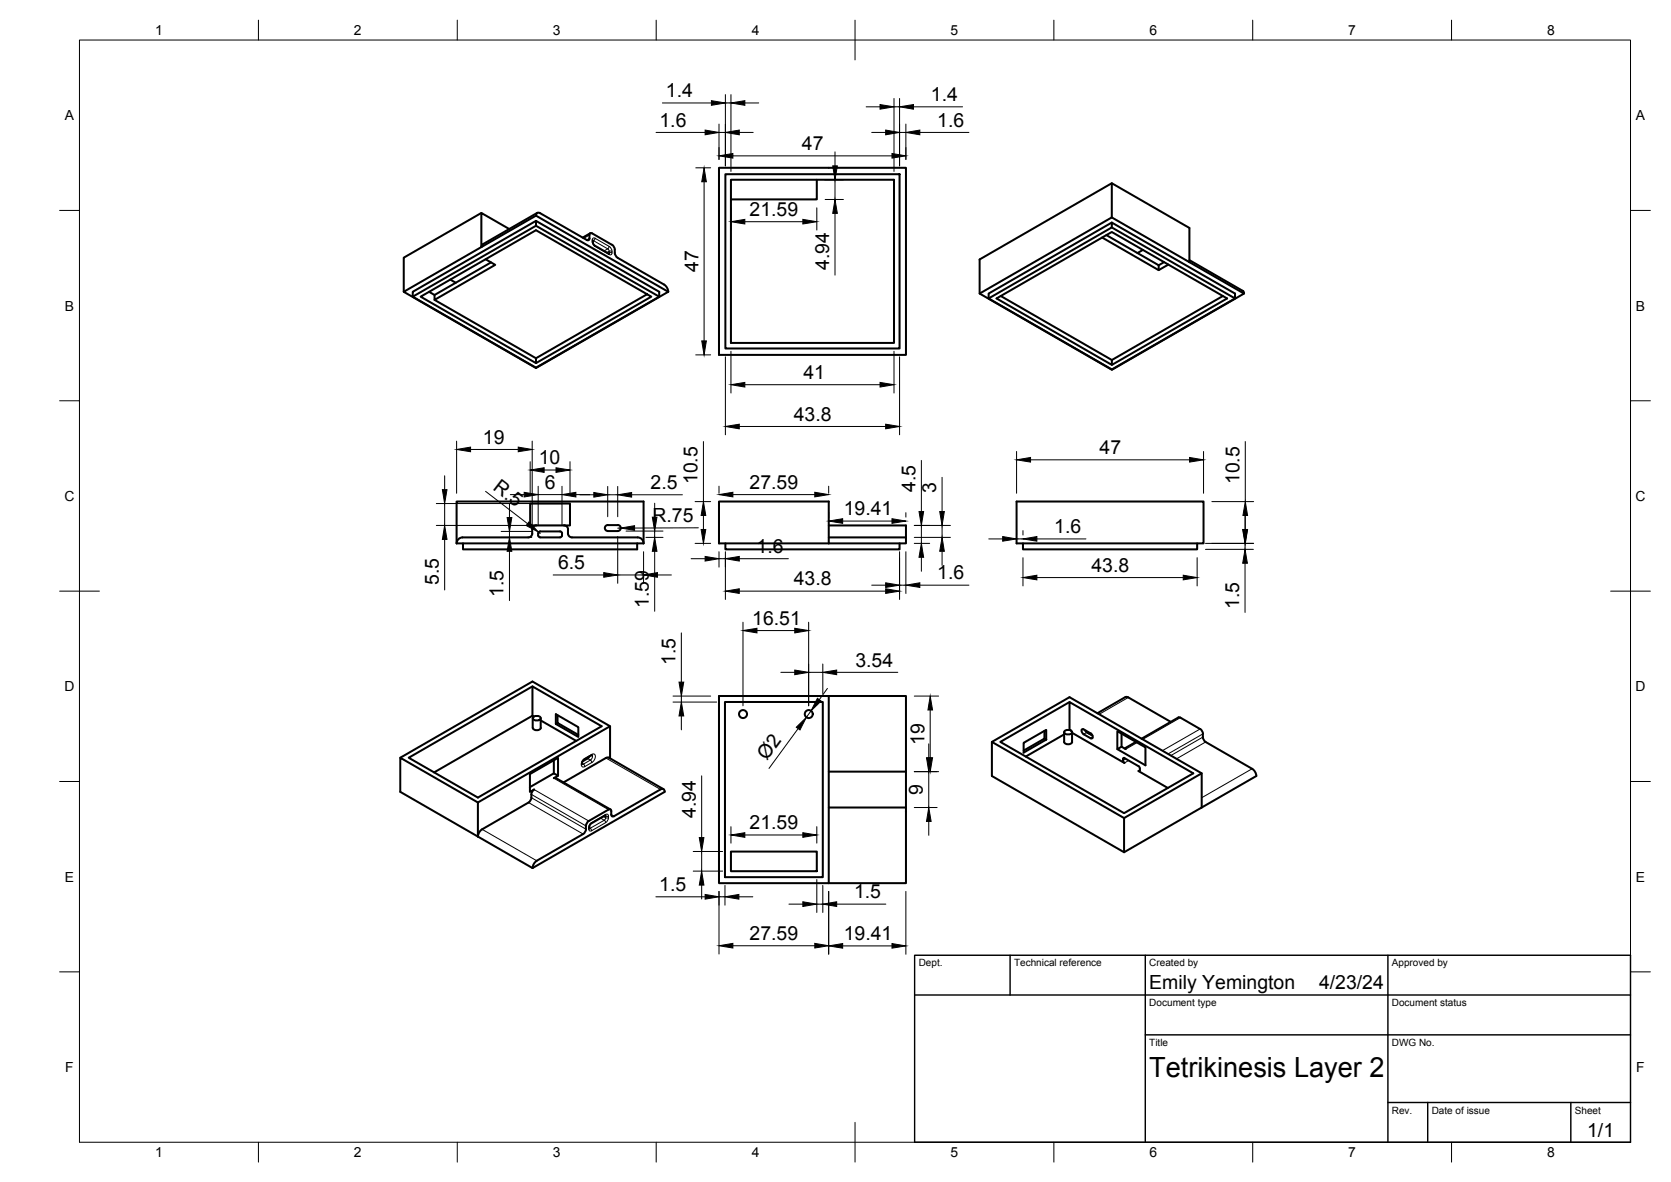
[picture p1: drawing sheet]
<svg xmlns="http://www.w3.org/2000/svg" width="420mm" height="297mm" viewBox="0 0 420 297" stroke-linecap="round" stroke-linejoin="round" font-family="sans-serif">
<!-- layer: Visible -->
<g fill="none" stroke="#000" stroke-width=".51">
<path d="M121 53.5l-19.5 11.3v8.5M128.1 57.6l-7.1-4.1v8.6M134.8 55.5l-31 17.8v1.3l31 17.8 31-17.8v-1.3l-31-17.8v1.2l-31 17.9M134.8 54.2l-13.8 7.9M134.8 54.2l33.2 19.1M134.8 56.7l31 17.9M134.8 54.2v-.4a.61 .61 0 0 1 1-.2l11.7 6.7 .3 .1 .4-.2 .1-1.4 .3-.2 5.3 2.9M135.1 53.5l-13.8 7.9M148.4 58.6l-1.9 1.1M180.8 42.2h47v47h-47zM182.4 43.8h43.8v43.8h-43.8zM183.8 45.2h41v41h-41z"/>
<path d="M205.4 45.2v4.9h-21.6M277.1 59.7l14.2 8.2 2.5-1.4M278.2 59.1l13.1 7.6 1.4-.8M279.5 46l-33.2 19.2v8.6l33.3 19.1 33.2-19.1-13.7-7.9M279.5 55.9l-30.9 17.9v1.2l31 17.8 30.9-17.8M279.5 57.2l31 17.8v-1.2l-31-17.9v1.3l-30.9 17.8M279.5 54.6v-8.6l19.6 11.3v8.6M109.3 75.4l25.5 14.6M113.2 70.3l1.4 .8M121 62.1l-19.5 11.2 33.3 19.2 33.2-19.2M121.4 61.4l-.4 .7M122.1 65.2l2.4 1.4-15.2 8.8v-1.3"/>
<path d="M123.5 65.9l-14.2 8.2-1.4-.8M149.1 60.4v.7l.4 .6 3.6 2.1M153.9 61.5l.2 .2a2.54 2.54 0 0 1 .5 2.2l.7 .9 11.7 6.7 .8 1 .2 .8M162.7 73.9l-27.9 16.1v1.3l29-16.7-29-16.7-29 16.7 29 16.7M251.6 74.4l28 16.1M287.4 62.8l-1.4 .8M291.3 66.7v1.2M299.1 65.4l13.4 7.7 .3 .7M299.1 65.9l-19.6-11.3-33.2 19.2M307.5 74.4l-27.9 16.1v1.2l-29-16.7 28.9-16.7 29 16.7-28.9 16.7M114.8 126h47v10.6h-47zM116.4 136.6v1.5h43.8v-1.5"/>
<path d="M133.3 126.5h10v5.5h-10zM133.8 134a1.01 1.01 0 0 1-1 1.1h-16.5a1.49 1.49 0 0 0-1.5 1.4M134.8 132a1.01 1.01 0 0 0-1 1v1.1M135.3 134.1l.1 .7 .4 .2M135.8 133.5h5l.5 .3v.2M135.8 133.5l-.4 .3-.1 .2M141.3 134.1v.7l-.5 .2-5 .1M141.8 132a1.01 1.01 0 0 1 1 1v1.1M142.8 134a1.01 1.01 0 0 0 1 1.1h16.5M152.3 132.2l.5-.2 2.5-.1a.75 .75 0 0 1 .8 .8 .75 .75 0 0 1-.8 .7h-2.5a.75 .75 0 0 1-.7-.4 .75 .75 0 0 1 .2-.8zM160.3 135.1a1.49 1.49 0 0 1 1.5 1.4M180.8 126h27.6v10.6h-27.6z"/>
<path d="M182.4 136.6v1.5h43.8v-1.5M208.4 135.1h19.4v1.5h-19.4M208.4 132h19.4v3.1M255.6 126h47v10.6h-47zM257.2 136.6v1.5h43.8v-1.5M133.9 172.5l-31.1 17.9 17.4 10 31.1-17.9-17.4-10v7.4M133.9 179.9l.4 .2M133.9 179.9l-24.7 14.2M139.8 179.5l5.6 3.2v2.5l-5.6-3.3zM140.2 179.7v2l5.2 3M180.8 174.9h47v47h-47zM182.3 176.4h24.6v44h-24.6z"/>
<path d="M208.4 174.9v47M268.9 176.4l-17.4 10 31.1 18 17.4-10.1-31.1-17.9v7.1M283 175.2l-7.1 4M283 175.2l.7 .1M283.7 175.3l10.7 6.1M100.6 190.4l33.3-19.1 19.5 11.2v8.1M133.9 180.5l.1 2.4a1.16 1.16 0 0 0 2 0v-2.4M134 180.3l1-.4a.73 .73 0 0 1 .9 .8l-.9 .4a.73 .73 0 0 1-1-.8zM134.3 198.4l-1.1 .6v-4.5l7.1-4.1v4.6l-1 .6 .5-.1 13.7 7.9M134.3 198.4l-.3 .2a2.54 2.54 0 0 0-.4 2.2l-.7 .9-11.7 6.7M136 181l8.9 5.2M139.3 191.1v3.2"/>
<path d="M140.2 181.7l-.4 .2M140.3 195l-1-.7-6.1 3.5M147.7 190.6l-1.2 .7M148.2 190.1l-.4 .5M148.8 189.8l-1.9 1.1-.5 .5-.1 .7M152.3 190.5l-10.6 6.1M153.1 190.4l-.7 .1M153.1 190.4l13.7 7.9M153.4 182.5l-33.2 19.2v8.5M208.4 193.9h19.4M249.4 186.4l19.5-11.2 33.3 19.1v8.6l-19.6 11.3-33.2-19.2zM249.4 186.4l33.2 19.2"/>
<path d="M257.4 186.7l5.7-3.3v2.5l-5.7 3.2zM262.6 183.7v1.9l-5.2 3M262.6 185.6l.5 .3M267.6 184v2.5a1.16 1.16 0 0 0 2 0M267.6 184.6l-9.7 5.5M267.6 183.8l1-.4a.73 .73 0 0 1 .9 .8l-.9 .4a.73 .73 0 0 1-1-.8zM269.6 184.2l13.1 7.5-.3-.6v-.6h.3M269.6 184v2.5M272.5 184.5l1.7 1M272.5 184.5l-.4-.4a.58 .58 0 0 1 .1-.9l2 1.1 .4 .4a.58 .58 0 0 1-.1 .9l-.3-.1M272.9 183.6l.5 .5 1.3 .7M282 184.4v3.2l1.1 .7"/>
<path d="M282 187.6l-1.1 .7 7.1 4v-4.5l-7.1-4v4.5M282.7 190.5l3.6 2 .3 .6M285.6 186.4l-2.8 1.7M286.6 193.2v.4M286.6 193.5l-.2 .3-.1-.1 7.3 4.3M296.3 180.3l-9.3 5.3M296.3 180.3h.5l5 2.9M301.8 183.2l.5 .5 .2 .7M302.2 194.3l-19.6 11.3v8.6M302.5 184.4a1.91 1.91 0 0 0 .7 2.1l11.6 6.7M314.8 193.2l.9 1 .2 .8-13.7 7.9M120.2 201.7l-19.6-11.3v8.6l19.6 11.2"/>
<path d="M120.2 210.2l13.7 8M121.2 208.4l-.8 1-.2 .8M146.6 209.6l-11.6 6.7-.9 1-.2 .8M146.6 209.6l.3-.2a2.54 2.54 0 0 0 .5-2.2l.6-.9 5.3-2.9 .4 .2v1.4l.2 .1h.5l11.7-6.7a.64 .64 0 0 1 .7-.1 .64 .64 0 0 1 .3 .7l-33.2 19.2M152.3 204.9l-3.8 2.1-.3 .5v.7M183.8 214h21.6v4.9h-21.6zM208.4 202.9h19.4"/>
<circle cx="186.8" cy="179.4" r="1.01"/>
<circle cx="203.4" cy="179.4" r="1.01"/>
</g>
<!-- layer: Visible Narrow -->
<g fill="none" stroke="#000" stroke-width=".25">
<path d="M148.2 59.9l-.7 .4M148.2 59.1l-1.4 .8M149.6 59.9l-.3 .6-.4-.2M148.9 60.3l.2 1.1 .5 .5M148.9 60.3l.2-.5 .5 .1 3.6 2M148.9 60.7l.2 .2M149.1 60.6l.2-.1 3.5 2M149.5 61.7l.1 .2M149.6 61.9l3.6 2.1M152.8 62.5l-.9 .6M152.8 62.5l.4 .6M153.2 63.1v.4"/>
<path d="M153.2 63.1l-.6 .4M153.2 63.5l-.2 .2M153.2 63.6l-.1 .1M153.2 61.9l-.4 .6M153.2 61.9l.5 .5 .2 .7M153.2 63.5h.7M153.2 63.1h.7M153.9 63.1v.4M153.9 63.5l-.2 .5h-.5l-.1-.3M283.7 175.3l-7.3 4.2M133.6 199.6l13.7 7.9M134.3 198.4l13.7 7.9"/>
<path d="M139.3 195.6l13.7 7.9M146.3 191.8l.4 .2M146.7 192l.3 .6M146.7 192l-.4 .1M147 190.6l-.1 .2M147.1 190.6l-.8 .8a.86 .86 0 0 0 .4 1.4l2.1-1.2-.3-.6M147.7 190.6l.7 .4-1.7 1M148.8 189.6l-1.8 1M148.8 189.6l-.1 .2M148.8 189.6l.4-.1a.98 .98 0 0 1 .1 1.6l-.5 .5M148.8 189.7l.1 .7-.4 .6M152.3 190.5l13.8 7.9"/>
<path d="M272.5 184.5l.7-.4 1.5 .9M272.7 183.4l.3 .5 .4 .2M274.8 185.2l-.6 .3M282.7 190.5l-.3 .2M283.1 190.7l-.7 .4M283.8 191.1l-1.1 .6M285.9 186.6l-2.8 1.7M286.6 193.6l-.3 .2M296.8 180.3l-9.5 5.5M301.8 183.2l-9.5 5.4M302.5 185.2l-8.1 4.7M302.5 184.4l-8.8 5.1"/>
<path d="M303.1 186.5l-7.3 4.2M314.8 193.2l-12.6 7.3M121.2 208.4l13.8 7.9M132.9 201.7l13.7 7.9M133.6 200.5l13.7 7.9M148 208.3l.2 .5h.5M148 207.9v.5l.2-.3M148.2 208.2l.4 .1 .1 .5M148.2 207.7l-.2 .2M148.7 206.7l-.5 .5-.2 .7M151 205.6l.9 .5M151.9 206.1l-3.5 2.1-.2-.1"/>
<path d="M152.1 205l.2 .1v.4l-.6-.3M152.2 204.9l.1-.2 .5-.1 .2 .5M152.2 204.9l.3 .3 .5-.1M152.3 204.7l-3.6 2-.1 .3M152.3 206.7l-3.6 2.1M153 205.1v.4M153 205.5l-.2 .7-.5 .5-.4-.6M153 205.5h-.7l-.4 .6M153.7 204.7l.7 .4"/>
</g>
<!-- layer: BORDER -->
<g fill="none" stroke="#000" stroke-width=".25">
<path d="M20 10.1h390v276.9h-390zM65 5.1v5M115 5.1v5M165 5.1v5M215 5.1v10M265 5.1v5M315 5.1v5M365 5.1v5M15 52.9h5M410 52.9h5M15 100.7h5M410 100.7h5"/>
<path d="M15 148.6h10M405 148.6h10M15 196.4h5M410 196.4h5M15 244.2h5M410 244.2h5M65 287v5M115 287v5M165 287v5M215 282.1v9.9M265 287v5M315 287v5"/>
<path d="M365 287v5"/>
</g>
<!-- layer: TITLEBLOCK -->
<path d="M230 240.1h180v46.9h-180zM230 250h180M254 240.1v9.9M288 240.1v46.9M349 240.1v46.9M288 260.1h122M349 277.1h61M359 277.1v9.9M395 277.1v9.9" fill="none" stroke="#000" stroke-width=".36"/>
<!-- layer: FD_Dimensions -->
<g fill="none" stroke="#000" stroke-width=".25">
<path d="M165 33.3h12.3M166.6 25.9h12.3M180.8 31.2v8.9M180.8 33.3h1.6M182.4 23.8v17.9M182.4 25.9h1.4M183.8 23.8v19.3M184.3 39.2h40M185.9 33.3h3.5M187.3 25.9h3.5M210 38.2v3.5M217.8 26.8h3.5"/>
<path d="M219.2 33.3h3.5M224.8 24.8v18.3M224.8 26.8h1.4M226.2 24.8v16.9M226.2 33.3h1.6M227.8 31.2v8.9M229.7 26.8h12.3M231.3 33.3h12.3M174.9 42.2h3.8M177 45.7v40M183.8 52.2v5.6M187.3 55.7h14.6"/>
<path d="M205.4 52.2v5.6M207.5 45.2h4.6M207.5 50.1h4.6M210 45.2v4.9M210 53.6v15.5M174.9 89.2h3.8M182.4 89.7v19.6M183.8 88.3v10.5M187.3 96.7h34M224.8 88.3v10.5M226.2 89.7v19.6M111.8 119.6v3.4"/>
<path d="M114.8 110.9v13.1M118.3 113h12M133.3 116v8.4M133.8 110.9v21.1M136.8 118.1h3M143.3 116v8.4M176.9 111v15.1M185.9 107.2h36.8M231.7 115.7v12.9M236.9 120v8.6M255.6 113.5v10.5M259.1 115.6h40"/>
<path d="M302.6 113.5v10.5M313.1 111v15.1M109.7 132h31.5M109.7 126.5h31.5M111.8 126.5v5.5M111.8 135.6v12.7M122.1 123.5l10.6 8.1M126 135.1h7.7M126 133.5h7.7M128.1 126.5v3.6M128.1 133.5v1.6M128.1 138.5v12.4"/>
<path d="M128.3 124.3h3.5M135.3 124.3h6M135.3 122.2v9.8M135.4 133.7l.4 .4M141.3 122.2v9.8M144.8 124.3h3.5M145.8 124.3h3.5M152.8 122.2v7.7M152.8 124.3h2.5M155.3 122.2v7.7M155.3 134.8v11.8M156.1 132.7h-.8"/>
<path d="M157.4 133.5h9.3M158.8 124.3h12.8M161.8 138.6v8M162.4 135.1h4.3M164.6 126.5v3.5M164.6 133.5v1.6M164.6 138.5v15.1M174.8 136.6h3.9M174.8 126.1h3.9M175.6 132.6l-16 .1M176.9 129.5v3.6M180.8 122.2v1.8"/>
<path d="M180.8 138.6v3.9M182.4 138.6v12.1M184.3 124.3h20.6M208.4 122.2v1.8M208.4 128.8v1.1M211.9 130.9h12.4M226.2 138.6v12.1M227.8 128.8v1.1M227.8 138.6v10.5M229.9 136.6h3.9M229.9 132h9.1M229.9 135.1h9.1"/>
<path d="M231.7 132v4.6M236.9 132v3.1M236.9 138.5v3.6M248.6 135.4h3.5M255.6 133.3v1.2M255.6 135.4h1.6M257.2 133.3v1.2M260.7 135.4h12.3M303.1 136.6h12.1M303.1 138.1h12.1M304.7 126.1h10.5M313.1 129.5v3.6"/>
<path d="M313.1 136.6v1.5M139.1 144.5h12.7M155.3 144.5h6.5M165.3 144.5h3.5M171.3 159.1v12.3M173.8 140.4h3.5M180.8 140.4h1.6M185.9 140.4h12.3M185.9 148.6h36.8M186.8 156.4v21M190.3 158.5h9.5M203.3 156.4v21"/>
<path d="M219.2 147.1h3.5M226.2 147.1h1.6M231.3 147.1h12.3M231.7 140v3.6M257.2 140.2v7M260.7 145.1h36.8M301 140.2v7M313.1 141.5v12.4M169.2 176.4h11M169.2 174.9h9.5M171.3 174.9v1.5M171.3 179.9v3.5"/>
<path d="M196.3 169h3.5M203.3 169h3.6M203.9 178.7l-1.1 1.6M206.9 166.9v7.4M208 173l-2 2.8M210.4 169h15.3M229.9 174.9h6.1M233.9 178.4v12M176.4 195v15.5M200.7 183.1l-7.3 10M229.9 193.9h6.1M233.5 186.9v3.5"/>
<path d="M233.5 193.9v9M174.3 218.9h7.4M174.3 214h7.4M176.4 214v4.9M183.8 207.7v4.2M187.3 209.8h14.6M205.4 207.7v4.2M229.9 202.9h5.7M233.5 206.4v3.5M164.9 225.4h12.4M176.4 222.4v3.5M180.8 224v15.8"/>
<path d="M180.8 225.4h1.5M182.3 222.5v5M184.3 237.7h20.6M185.8 225.4h3.5M198.4 227.2h3.5M205.4 221v8.3M205.4 227.2h1.5M206.9 222.5v6.8M208.4 224v15.8M210.4 227.2h12.3M211.9 237.7h12.4M227.8 224v15.8"/>
</g>
<g fill="#000" stroke="#000" stroke-width=".25">
<path d="M177.3 32.7l3.5 .6-3.5 .6zM178.9 25.3l3.5 .6-3.5 .6zM180.8 39.2l3.5-.6v1.1zM182.4 33.3l3.5-.6v1.2zM183.8 25.9l3.5-.6v1.2zM221.3 26.3l3.5 .5-3.5 .6zM222.7 32.7l3.5 .6-3.5 .6zM224.3 38.6l3.5 .6-3.5 .5zM226.2 26.8l3.5-.5v1.1zM227.8 33.3l3.5-.6v1.2zM177 42.2l.6 3.5h-1.2zM183.8 55.7l3.5-.6v1.2z"/>
<path d="M201.9 55.1l3.5 .6-3.5 .6zM209.4 41.7h1.1l-.5 3.5zM210 50.1l.5 3.5h-1.1zM176.4 85.7h1.2l-.6 3.5zM183.8 96.7l3.5-.6v1.2zM221.3 96.1l3.5 .6-3.5 .6zM114.8 113l3.5-.6v1.1zM130.3 112.4l3.5 .6-3.5 .5zM133.3 118.1l3.5-.6v1.2zM139.8 117.5l3.5 .6-3.5 .6zM182.4 107.2l3.5-.6v1.2zM222.7 106.6l3.5 .6-3.5 .6z"/>
<path d="M255.6 115.6l3.5-.6v1.1zM299.1 115l3.5 .6-3.5 .5zM111.2 123h1.2l-.6 3.5zM111.8 132l.6 3.6h-1.2zM127.5 130.1h1.2l-.6 3.4zM128.1 135.1l.6 3.4h-1.2zM131.8 123.7l3.5 .6-3.5 .6zM133 131.2l2.4 2.5-3.1-1.6zM141.3 124.3l3.5-.6v1.2zM149.3 123.8l3.5 .5-3.5 .6zM155.3 124.3l3.5-.5v1.1zM156.1 132.7l3.5-.6v1.2z"/>
<path d="M164 130h1.2l-.6 3.5zM164.6 135.1l.6 3.4h-1.2zM176.3 133.1h1.2l-.6 3.5zM176.9 126.1l.6 3.4h-1.2zM177.3 139.8l3.5 .6-3.5 .6zM180.8 124.3l3.5-.6v1.2zM182.4 140.4l3.5-.6v1.2zM204.9 123.7l3.5 .6-3.5 .6zM208.4 130.9l3.5-.5v1.1zM224.3 130.4l3.5 .5-3.5 .6zM231.1 128.6h1.1l-.5 3.4zM236.9 135.1l.5 3.4h-1.1z"/>
<path d="M236.3 128.6h1.1l-.5 3.4zM252.1 134.8l3.5 .6-3.5 .6zM257.2 135.4l3.5-.6v1.2zM312.5 133.1h1.1l-.5 3.5zM312.5 133.1h1.2l-.6 3.5zM313.1 126.1l.6 3.4h-1.2zM151.8 143.9l3.5 .6-3.5 .6zM161.8 144.5l3.5-.6v1.2zM182.4 148.6l3.5-.6v1.1zM186.8 158.5l3.5-.6v1.2zM199.8 157.9l3.5 .6-3.5 .6zM222.7 146.5l3.5 .6-3.5 .5z"/>
<path d="M222.7 148l3.5 .6-3.5 .5zM231.7 136.6l.5 3.4h-1.1zM227.8 147.1l3.5-.6v1.1zM257.2 145.1l3.5-.5v1.1zM297.5 144.6l3.5 .5-3.5 .6zM313.1 138.1l.5 3.4h-1.1zM171.3 176.4l.6 3.5h-1.2zM170.7 171.4h1.2l-.6 3.5zM199.8 168.4l3.5 .6-3.5 .6zM205.5 175.5l1 .7-2.6 2.5zM206.9 169l3.5-.6v1.2zM233.9 174.9l.6 3.5h-1.2z"/>
<path d="M200.2 182.8l2.6-2.5-1.7 3.1zM233 190.4h1.1l-.6 3.5zM233.3 190.4h1.2l-.6 3.5zM175.8 210.5h1.2l-.6 3.5zM183.8 209.8l3.5-.5v1.1zM201.9 209.3l3.5 .5-3.5 .6zM233.5 202.9l.6 3.5h-1.1zM176.4 218.9l.6 3.5h-1.2zM177.3 224.8l3.5 .6-3.5 .6zM180.8 237.7l3.5-.6v1.1zM182.3 225.4l3.5-.6v1.2zM201.9 226.6l3.5 .6-3.5 .6z"/>
<path d="M204.9 237.1l3.5 .6-3.5 .5zM206.9 227.2l3.5-.6v1.2zM208.4 237.7l3.5-.6v1.2zM224.3 237.1l3.5 .6-3.5 .6z"/>
</g>
<text font-size="7" x="289" y="270.6">Tetrikinesis Layer 2</text>
<g font-size="4.9">
<text x="167.4" y="24.5">1.4</text>
<text x="234.1" y="25.4">1.4</text>
<text x="165.8" y="31.8">1.6</text>
<text x="235.6" y="31.8">1.6</text>
<text x="201.7" y="37.8">47</text>
<text x="188.5" y="54.3">21.59</text>
<text x="175.6" y="68.3" transform="rotate(-90 175.6 68.3)">47</text>
<text x="208.5" y="67.8" transform="rotate(-90 208.5 67.8)">4.94</text>
<text x="202" y="95.3">41</text>
<text x="199.6" y="105.7">43.8</text>
<text x="121.4" y="111.5">19</text>
<text x="135.4" y="116.7">10</text>
<text x="276.5" y="114.2">47</text>
<text x="123.8" y="122.9" transform="rotate(38 123.8 122.9)">R.5</text>
<text x="137" y="122.8">6</text>
<text x="163.6" y="122.9">2.5</text>
<text x="175.4" y="121.7" transform="rotate(-90 175.4 121.7)">10.5</text>
<text x="188.5" y="122.8">27.59</text>
<text x="230.2" y="123.7" transform="rotate(-90 230.2 123.7)">4.5</text>
<text x="235.4" y="123.9" transform="rotate(-90 235.4 123.9)">3</text>
<text x="311.7" y="121.7" transform="rotate(-90 311.7 121.7)">10.5</text>
<text x="164.1" y="131.2">R.75</text>
<text x="212.2" y="129.5">19.41</text>
<text x="265.1" y="134">1.6</text>
<text x="140.3" y="143">6.5</text>
<text x="190.2" y="138.9">1.6</text>
<text x="274.4" y="143.7">43.8</text>
<text x="110.3" y="147.1" transform="rotate(-90 110.3 147.1)">5.5</text>
<text x="199.6" y="147.1">43.8</text>
<text x="235.6" y="145.6">1.6</text>
<text x="126.6" y="150.1" transform="rotate(-90 126.6 150.1)">1.5</text>
<text x="163.2" y="152.7" transform="rotate(-90 163.2 152.7)">1.59</text>
<text x="311.6" y="153" transform="rotate(-90 311.6 153)">1.5</text>
<text x="189.1" y="157">16.51</text>
<text x="169.9" y="167.1" transform="rotate(-90 169.9 167.1)">1.5</text>
<text x="215.1" y="167.5">3.54</text>
<text x="192.8" y="191.2" transform="rotate(-54 192.8 191.2)">Ø2</text>
<text x="232.4" y="187.3" transform="rotate(-90 232.4 187.3)">19</text>
<text x="232.1" y="199.8" transform="rotate(-90 232.1 199.8)">9</text>
<text x="175" y="205.6" transform="rotate(-90 175 205.6)">4.94</text>
<text x="188.5" y="208.4">21.59</text>
<text x="165.8" y="223.9">1.5</text>
<text x="214.7" y="225.7">1.5</text>
<text x="188.5" y="236.2">27.59</text>
<text x="212.2" y="236.2">19.41</text>
<text x="289" y="248.5">Emily Yemington</text>
<text x="331.7" y="248.5">4/23/24</text>
<text x="399.1" y="285.7">1/1</text>
</g>
<g font-size="3.5">
<text x="39" y="8.8">1</text>
<text x="89" y="8.8">2</text>
<text x="139" y="8.8">3</text>
<text x="189" y="8.8">4</text>
<text x="239" y="8.8">5</text>
<text x="289" y="8.8">6</text>
<text x="339" y="8.8">7</text>
<text x="389" y="8.8">8</text>
<text x="16.3" y="30.2">A</text>
<text x="411.3" y="30.2">A</text>
<text x="16.3" y="78">B</text>
<text x="411.3" y="78">B</text>
<text x="16.2" y="125.9">C</text>
<text x="411.2" y="125.9">C</text>
<text x="16.2" y="173.7">D</text>
<text x="411.2" y="173.7">D</text>
<text x="16.3" y="221.6">E</text>
<text x="411.3" y="221.6">E</text>
<text x="16.4" y="269.4">F</text>
<text x="411.4" y="269.4">F</text>
<text x="39" y="290.8">1</text>
<text x="89" y="290.8">2</text>
<text x="139" y="290.8">3</text>
<text x="189" y="290.8">4</text>
<text x="239" y="290.8">5</text>
<text x="289" y="290.8">6</text>
<text x="339" y="290.8">7</text>
<text x="389" y="290.8">8</text>
</g>
<g font-size="2.5">
<text x="231" y="242.9">Dept.</text>
<text x="255" y="242.9">Technical reference</text>
<text x="289" y="242.9">Created by</text>
<text x="350" y="242.9">Approved by</text>
<text x="289" y="252.8">Document type</text>
<text x="350" y="252.8">Document status</text>
<text x="289" y="262.9">Title</text>
<text x="350" y="262.9">DWG No.</text>
<text x="350" y="279.9">Rev.</text>
<text x="360" y="279.9">Date of issue</text>
<text x="396" y="279.9">Sheet</text>
</g>
</svg>
